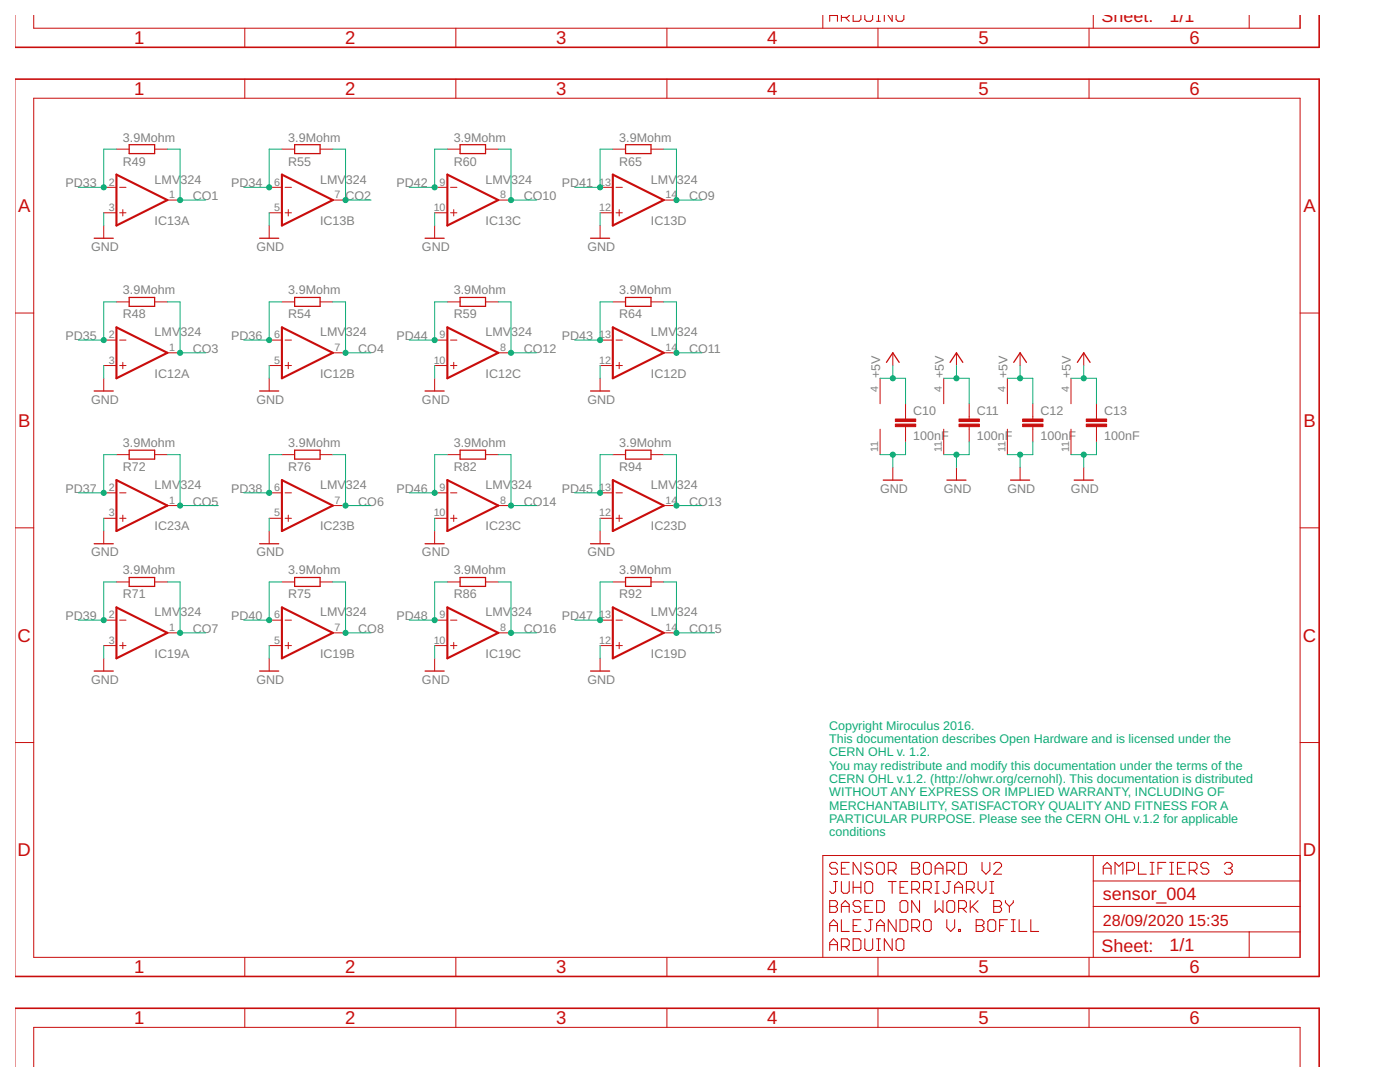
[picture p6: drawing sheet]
<svg xmlns="http://www.w3.org/2000/svg" width="279mm" height="216mm" viewBox="0 0 279 216" stroke-linecap="round" stroke-linejoin="round" font-family="sans-serif">
<g fill="none" stroke="#c90d0c" stroke-width=".21">
<path d="M165.6 3v1.3M165.6 3.1h1.5M167.1 3v1.3M167.9 3v1.3M168.7 3.5l.8 .8M169.5 3l-.4 .5h-1.2M170.3 3v1.3h1.1l.4-.4v-.9M172.6 3v.9l.4 .4h.8l.4-.4v-.9M174.9 4.3h.8M175.3 3v1.3M176.5 3v1.3M177.2 3l.9 1.3v-1.3"/>
<path d="M178.8 3v.9l.4 .4h.8l.4-.4v-.9M165.6 179.7h1.2l.3 .4v.4l-.3 .4 .3 .4v.4l-.3 .4h-1.2zM166.3 175.9h.8M166.8 175.9v1.9l-.5 .4h-.3l-.4-.4M167.1 172.5l-.3-.4h-.8l-.4 .4v.4l.4 .3h.8l.3 .5v.3l-.3 .4h-.8l-.4-.4M167.9 175.9v1.9l.4 .4h.8l.4-.4v-1.9M167.9 173.2h.8M169.5 172.1h-1.6v2.3h1.6M170.3 175.9v2.3M170.3 177.1h1.5M171.8 172.1v2.3l-1.5-2.3v2.3M171.8 175.9v2.3"/>
<path d="M173 175.9h.8l.4 .4v1.5l-.4 .4h-.8l-.4-.4v-1.5zM174.2 172.5l-.4-.4h-.8l-.4 .4v.4l.4 .3h.8l.4 .5v.3l-.4 .4h-.8l-.4-.4M174.2 179.7h-1.6v2.4h1.6M174.9 172.5l.4-.4h.8l.4 .4v1.5l-.4 .4h-.8l-.4-.4zM174.9 179.7h1.2l.4 .4v1.6l-.4 .4h-1.2zM177.3 173.7h1.1l.4-.5v-.7l-.4-.4h-1.1v2.3M177.3 175.9h1.5M178.1 175.9v2.3M178.1 173.7l.7 .7M179.6 177.1h.8M181.2 175.9h-1.6v2.3h1.6M181.9 172.1h1.2l.4 .4v.4l-.4 .3 .4 .5v.3l-.4 .4h-1.2z"/>
<path d="M181.9 173.2h1.2M181.9 177.5h1.2l.4-.4v-.8l-.4-.4h-1.2v2.3M182.7 177.5l.8 .7M183.5 179.7v2.4l-1.6-2.4v2.4M184.3 177.5h1.2l.3-.4v-.8l-.3-.4h-1.2v2.3M184.7 172.1h.8l.3 .4v1.5l-.3 .4h-.8l-.4-.4v-1.5zM185.1 177.5l.7 .7M186.6 173.2h1.6M186.6 174.4v-1.5l.8-.8 .8 .8v1.5M186.6 179.7v2.4l.8-.8 .8 .8v-2.4M186.6 178.2h.8M186.6 175.9h.8"/>
<path d="M187 175.9v2.3M189 173.7h1.1l.4-.5v-.7l-.4-.4h-1.1v2.3M189 175.9h.7M189.4 175.9v1.9l-.4 .4h-.4l-.4-.4M189.7 173.7l.8 .7M190.5 178.2v-1.5l.8-.8 .8 .8v1.5M190.5 177.1h1.6M191.3 172.1h1.2l.4 .4v1.5l-.4 .4h-1.2zM192.9 177.5h1.1l.4-.4v-.8l-.4-.4h-1.1v2.3M193.6 177.5l.8 .7M193.6 179.7v2.4M195.2 175.9v1.6l.8 .7 .8-.7v-1.6"/>
<path d="M195.2 179.7l-1.6 1.6M196 172.1v1.6l.8 .7 .7-.7v-1.6M197.5 178.2h.8M197.5 175.9h.8M197.9 175.9v2.3M198.3 172.5l.4-.4h.8l.4 .4v.4l-1.6 1.5h1.6M198.3 179.7h1.2l.4 .4v.4l-.4 .4 .4 .4v.4l-.4 .4h-1.2zM200.7 179.7v.4l.7 .8M202.2 179.7v.4l-.8 .8M220.2 173.2h1.5M220.2 174.4v-1.5l.8-.8 .7 .8v1.5M222.5 174.4v-2.3l.8 .8 .8-.8v2.3"/>
<path d="M224.9 173.7h1.1l.4-.5v-.7l-.4-.4h-1.1v2.3M227.2 172.1v2.3h1.6M229.5 172.1h.8M229.5 174.4h.8M229.9 172.1v2.3M231.1 173.2h.8M232.7 172.1h-1.6v2.3M233.4 172.1h.8M233.4 174.4h.8M233.8 172.1v2.3M235 173.2h.8M236.6 172.1h-1.6v2.3h1.6"/>
<path d="M237.3 173.7h1.2l.4-.5v-.7l-.4-.4h-1.2v2.3M238.1 173.7l.8 .7M241.2 172.5l-.4-.4h-.7l-.4 .4v.4l.4 .3h.7l.4 .5v.3l-.4 .4h-.7l-.4-.4M244.3 172.5l.5-.4h.7l.4 .4v.4l-.4 .3M245.1 173.2h.4M245.5 173.2l.4 .5v.3l-.4 .4h-.7l-.5-.4M165.6 185.9v-1.6l.7-.8 .8 .8v1.6M165.6 189.7v-1.6l.7-.8 .8 .8v1.6M165.6 180.9h1.2M165.6 184.7h1.5M165.6 188.5h1.5M167.9 182.1v-1.6l.8-.8 .8 .8v1.6"/>
<path d="M167.9 183.5v2.4h1.6M167.9 188.9h1.2l.4-.4v-.8l-.4-.4h-1.2v2.4M167.9 180.9h1.6M168.7 188.9l.8 .8M170.3 187.3h1.1l.4 .4v1.6l-.4 .4h-1.1zM170.3 184.7h.7M171.8 180.1l-.4-.4h-.8l-.3 .4v.4l.3 .4h.8l.4 .4v.4l-.4 .4h-.8l-.3-.4M171.8 183.5h-1.5v2.4h1.5M172.6 187.3v2l.4 .4h.8l.4-.4v-2M172.6 180.9h.8M173.4 183.5h.8M173.8 183.5v2l-.4 .4h-.4l-.4-.4"/>
<path d="M174.9 185.9v-1.6l.8-.8 .8 .8v1.6M174.9 184.7h1.6M174.9 187.3h.8M174.9 189.7h.8M175.3 187.3v2.4M178.1 187.3v2.4l-1.6-2.4v2.4M178.8 183.5v2.4l-1.5-2.4v2.4M178.8 187.7l.4-.4h.8l.4 .4v1.6l-.4 .4h-.8l-.4-.4zM179.6 180.1l.4-.4h.8l.4 .4v1.6l-.4 .4h-.8l-.4-.4zM179.6 183.5h1.2l.4 .4v1.6l-.4 .4h-1.2zM181.9 185.1h1.2l.4-.4v-.8l-.4-.4h-1.2v2.4M182.7 185.1l.8 .8"/>
<path d="M184.7 183.5h.8l.3 .4v1.6l-.3 .4h-.8l-.4-.4v-1.6zM189 180.1l.4-.4h.7l.4 .4v1.6l-.4 .4h-.7l-.4-.4zM189 183.5v1.6l.7 .8 .8-.8v-1.6M191.3 181.3h1.2l.4-.4v-.8l-.4-.4h-1.2v2.4M191.3 185.5h.4v.4h-.4zM192.1 181.3l.8 .8M194 180.9l1.2 1.2M194.8 184.7h1.2M194.8 183.5h1.2l.4 .4v.4l-.4 .4 .4 .4v.4l-.4 .4h-1.2zM197.1 183.9l.4-.4h.8l.4 .4v1.6l-.4 .4h-.8l-.4-.4zM198.3 180.9h1.2M199.5 184.7h.8"/>
<path d="M201 183.5h-1.5v2.4M201.4 180.9v1.2M201.8 185.9h.8M201.8 183.5h.8M202.2 183.5v2.4M203.4 183.5v2.4h1.5M205.7 183.5v2.4h1.6"/>
</g>
<g fill="none" stroke="#c90d0c" stroke-width=".2">
<path d="M6.7 3v2.6h252.8v-2.6M6.7 19.6h252.8v171.4h-252.8zM48.9 5.6v3.8M48.9 15.8v3.8M91 5.6v3.8M91 15.8v3.8M133.1 5.6v3.8M133.1 15.8v3.8M164.2 3v2.6M175.2 5.6v3.8M175.2 15.8v3.8M217.3 5.6v3.8"/>
<path d="M217.3 15.8v3.8M218.2 3v2.6M249.3 3v2.6M20.7 37.4h2.5M23.2 29.8h2.6M23.9 37.4h1.2M30.9 29.8h2.5M33.4 39.9h2.5M53.7 37.4h2.6M56.3 29.8h2.5M56.9 37.4h1.3M63.9 29.8h2.5"/>
<path d="M66.4 39.9h2.6M86.7 37.4h2.6M89.3 29.8h2.5M89.9 37.4h1.3M96.9 29.8h2.5M99.4 39.9h2.6M119.8 37.4h2.5M122.3 29.8h2.5M122.9 37.4h1.3M129.9 29.8h2.6M132.5 39.9h2.5M20.7 42.5h2.5"/>
<path d="M20.7 45v2.5M23.9 42.5h1.2M24.5 41.8v1.3M53.7 42.5h2.6M53.7 45v2.5M56.9 42.5h1.3M57.5 41.8v1.3M86.7 42.5h2.6M86.7 45v2.5M89.9 42.5h1.3M90.6 41.8v1.3M119.8 42.5h2.5"/>
<path d="M119.8 45v2.5M122.9 42.5h1.3M123.6 41.8v1.3M3 62.5h3.7M20.7 72.9h2.5M20.7 67.9h2.5M20.7 75.5v2.5M23.2 60.2h2.6M23.9 72.9h1.2M23.9 67.9h1.2M24.5 72.3v1.3M30.9 60.2h2.5"/>
<path d="M33.4 70.4h2.5M53.7 72.9h2.6M53.7 67.9h2.6M53.7 75.5v2.5M56.3 60.2h2.5M56.9 72.9h1.3M56.9 67.9h1.3M57.5 72.3v1.3M63.9 60.2h2.5M66.4 70.4h2.6M86.7 72.9h2.6M86.7 67.9h2.6"/>
<path d="M86.7 75.5v2.5M89.3 60.2h2.5M89.9 72.9h1.3M89.9 67.9h1.3M90.6 72.3v1.3M96.9 60.2h2.5M99.4 70.4h2.6M119.8 72.9h2.5M119.8 67.9h2.5M119.8 75.5v2.5M122.3 60.2h2.5M122.9 72.9h1.3"/>
<path d="M122.9 67.9h1.3M123.6 72.3v1.3M129.9 60.2h2.6M132.5 70.4h2.5M175.6 75.5v5.1M178.2 70.4v2.5M188.3 75.5v5.1M190.9 70.4v2.5M201 75.5v5.1M203.6 70.4v2.5M213.7 75.5v5.1M216.3 70.4v2.5"/>
<path d="M259.5 62.5h3.8M20.7 98.3h2.5M23.2 90.7h2.6M23.9 98.3h1.2M30.9 90.7h2.5M53.7 98.3h2.6M56.3 90.7h2.5M56.9 98.3h1.3M63.9 90.7h2.5M86.7 98.3h2.6M89.3 90.7h2.5M89.9 98.3h1.3"/>
<path d="M96.9 90.7h2.5M119.8 98.3h2.5M122.3 90.7h2.5M122.9 98.3h1.3M129.9 90.7h2.6M175.6 85.6v5.1M178.2 93.3v2.5M180.7 80.6v3M180.7 85.1v3.1M188.3 85.6v5.1M190.9 93.3v2.5M193.4 80.6v3"/>
<path d="M193.4 85.1v3.1M201 85.6v5.1M203.6 93.3v2.5M206.1 80.6v3M206.1 85.1v3.1M213.7 85.6v5.1M216.3 93.3v2.5M218.8 80.6v3M218.8 85.1v3.1M3 105.3h3.7M20.7 103.4h2.5M20.7 106v2.5"/>
<path d="M23.2 116.1h2.6M23.9 103.4h1.2M24.5 102.8v1.3M30.9 116.1h2.5M33.4 100.9h2.5M53.7 103.4h2.6M53.7 106v2.5M56.3 116.1h2.5M56.9 103.4h1.3M57.5 102.8v1.3M63.9 116.1h2.5M66.4 100.9h2.6"/>
<path d="M86.7 103.4h2.6M86.7 106v2.5M89.3 116.1h2.5M89.9 103.4h1.3M90.6 102.8v1.3M96.9 116.1h2.5M99.4 100.9h2.6M119.8 103.4h2.5M119.8 106v2.5M122.3 116.1h2.5M122.9 103.4h1.3M123.6 102.8v1.3"/>
<path d="M129.9 116.1h2.6M132.5 100.9h2.5M259.5 105.3h3.8M20.7 128.8h2.5M20.7 123.7h2.5M20.7 131.4v2.5M23.9 128.8h1.2M23.9 123.7h1.2M24.5 128.2v1.3M33.4 126.3h2.5M53.7 128.8h2.6M53.7 123.7h2.6"/>
<path d="M53.7 131.4v2.5M56.9 128.8h1.3M56.9 123.7h1.3M57.5 128.2v1.3M66.4 126.3h2.6M86.7 128.8h2.6M86.7 123.7h2.6M86.7 131.4v2.5M89.9 128.8h1.3M89.9 123.7h1.3M90.6 128.2v1.3M99.4 126.3h2.6"/>
<path d="M119.8 128.8h2.5M119.8 123.7h2.5M119.8 131.4v2.5M122.9 128.8h1.3M122.9 123.7h1.3M123.6 128.2v1.3M132.5 126.3h2.5M3 148.2h3.7M259.5 148.2h3.8M218.2 170.7v20.3M218.2 175.8h41.3M259.5 170.7h-95.3v20.3"/>
<path d="M48.9 191v3.8M91 191v3.8M133.1 191v3.8M175.2 191v3.8M217.3 191v3.8M218.2 185.9h41.3M218.2 180.9h41.3M249.3 185.9v5.1M6.7 212.9v-7.9h252.8v7.9M48.9 201.2v3.8M91 201.2v3.8M133.1 201.2v3.8"/>
<path d="M175.2 201.2v3.8M217.3 201.2v3.8"/>
</g>
<path d="M3 15.8h260.3v179h-260.3M263.3 3v6.4h-260.3M3 201.2h260.3v11.7" fill="none" stroke="#c90d0c" stroke-width=".32"/>
<g fill="none" stroke="#c90d0c" stroke-width=".42">
<path d="M23.2 34.8l10.2 5.1-10.2 5.1zM56.3 34.8l10.1 5.1-10.1 5.1zM89.3 34.8l10.1 5.1-10.1 5.1zM122.3 34.8l10.2 5.1-10.2 5.1zM23.2 65.3l10.2 5.1-10.2 5.1zM56.3 65.3l10.1 5.1-10.1 5.1zM89.3 65.3l10.1 5.1-10.1 5.1zM122.3 65.3l10.2 5.1-10.2 5.1zM23.2 95.8l10.2 5.1-10.2 5.1zM56.3 95.8l10.1 5.1-10.1 5.1zM89.3 95.8l10.1 5.1-10.1 5.1zM122.3 95.8l10.2 5.1-10.2 5.1z"/>
<path d="M23.2 121.2l10.2 5.1-10.2 5.1zM56.3 121.2l10.1 5.1-10.1 5.1zM89.3 121.2l10.1 5.1-10.1 5.1zM122.3 121.2l10.2 5.1-10.2 5.1z"/>
</g>
<g fill="none" stroke="#c90d0c" stroke-width=".25">
<path d="M25.8 28.9h5.1v1.7h-5.1zM58.8 28.9h5.1v1.7h-5.1zM91.8 28.9h5.1v1.7h-5.1zM124.8 28.9h5.1v1.7h-5.1zM18.8 47.5h3.8M25.8 59.4h5.1v1.7h-5.1zM51.8 47.5h3.8M58.8 59.4h5.1v1.7h-5.1zM84.8 47.5h3.8M91.8 59.4h5.1v1.7h-5.1zM117.9 47.5h3.8M124.8 59.4h5.1v1.7h-5.1z"/>
<path d="M18.8 78h3.8M51.8 78h3.8M84.8 78h3.8M117.9 78h3.8M176.9 72.3l1.3-1.9 1.3 1.9M189.6 72.3l1.3-1.9 1.3 1.9M202.3 72.3l1.3-1.9 1.3 1.9M215 72.3l1.3-1.9 1.3 1.9M25.8 89.8h5.1v1.8h-5.1zM58.8 89.8h5.1v1.8h-5.1zM91.8 89.8h5.1v1.8h-5.1zM124.8 89.8h5.1v1.8h-5.1z"/>
<path d="M176.3 95.8h3.8M189 95.8h3.8M201.7 95.8h3.8M214.4 95.8h3.8M18.8 108.5h3.8M25.8 115.2h5.1v1.8h-5.1zM51.8 108.5h3.8M58.8 115.2h5.1v1.8h-5.1zM84.8 108.5h3.8M91.8 115.2h5.1v1.8h-5.1zM117.9 108.5h3.8M124.8 115.2h5.1v1.8h-5.1z"/>
<path d="M18.8 133.9h3.8M51.8 133.9h3.8M84.8 133.9h3.8M117.9 133.9h3.8"/>
</g>
<g fill="#c90d0c" stroke="#c90d0c" stroke-width=".2">
<path d="M178.7 84.6h4.1v.5h-4.1z"/>
<path d="M178.7 83.6h4.1v.5h-4.1z"/>
<path d="M191.4 84.6h4.1v.5h-4.1z"/>
<path d="M191.4 83.6h4.1v.5h-4.1z"/>
<path d="M204.1 84.6h4.1v.5h-4.1z"/>
<path d="M204.1 83.6h4.1v.5h-4.1z"/>
<path d="M216.8 84.6h4.1v.5h-4.1z"/>
<path d="M216.8 83.6h4.1v.5h-4.1z"/>
</g>
<g fill="none" stroke="#0dab76" stroke-width=".2">
<path d="M23.2 29.8h-2.5v7.6h-5.1M33.4 29.8h2.5v10.1h5.1M56.3 29.8h-2.6v7.6h-5.1M66.4 29.8h2.6v10.1h5M89.3 29.8h-2.6v7.6h-5M99.4 29.8h2.6v10.1h5.1M122.3 29.8h-2.5v7.6h-5.1M132.5 29.8h2.5v10.1h5.1M20.7 42.5v2.5M53.7 42.5v2.5M86.7 42.5v2.5M119.8 42.5v2.5"/>
<path d="M20.7 72.9v2.6M23.2 60.2h-2.5v7.7h-5.1M33.4 60.2h2.5v10.2h5.1M53.7 72.9v2.6M56.3 60.2h-2.6v7.7h-5.1M66.4 60.2h2.6v10.2h5M86.7 72.9v2.6M89.3 60.2h-2.6v7.7h-5M99.4 60.2h2.6v10.2h5.1M119.8 72.9v2.6M122.3 60.2h-2.5v7.7h-5.1M132.5 60.2h2.5v10.2h5.1"/>
<path d="M175.6 75.5h5.1v5.1M178.2 72.9v2.6M188.3 75.5h5.1v5.1M190.9 72.9v2.6M201 75.5h5.1v5.1M203.6 72.9v2.6M213.7 75.5h5.1v5.1M216.3 72.9v2.6M23.2 90.7h-2.5v7.6h-5.1M33.4 90.7h2.5v10.2h7.7M56.3 90.7h-2.6v7.6h-5.1M66.4 90.7h2.6v10.2h5"/>
<path d="M89.3 90.7h-2.6v7.6h-5M99.4 90.7h2.6v10.2h5.1M122.3 90.7h-2.5v7.6h-5.1M132.5 90.7h2.5v10.2h5.1M178.2 90.7v2.6M180.7 88.2v2.5h-5.1M190.9 90.7v2.6M193.4 88.2v2.5h-5.1M203.6 90.7v2.6M206.1 88.2v2.5h-5.1M216.3 90.7v2.6M218.8 88.2v2.5h-5.1"/>
<path d="M20.7 103.4v2.6M23.2 116.1h-2.5v7.6h-5.1M33.4 116.1h2.5v10.2h5.1M53.7 103.4v2.6M56.3 116.1h-2.6v7.6h-5.1M66.4 116.1h2.6v10.2h5M86.7 103.4v2.6M89.3 116.1h-2.6v7.6h-5M99.4 116.1h2.6v10.2h5.1M119.8 103.4v2.6M122.3 116.1h-2.5v7.6h-5.1M132.5 116.1h2.5v10.2h7.6"/>
<path d="M20.7 128.8v2.6M53.7 128.8v2.6M86.7 128.8v2.6M119.8 128.8v2.6"/>
</g>
<g fill="#0dab76" stroke="#0dab76" stroke-width=".2">
<circle cx="178.2" cy="90.7" r=".51"/>
<circle cx="190.9" cy="90.7" r=".51"/>
<circle cx="203.6" cy="90.7" r=".51"/>
<circle cx="216.3" cy="90.7" r=".51"/>
<circle cx="178.2" cy="75.5" r=".51"/>
<circle cx="190.9" cy="75.5" r=".51"/>
<circle cx="203.6" cy="75.5" r=".51"/>
<circle cx="216.3" cy="75.5" r=".51"/>
<circle cx="102" cy="70.4" r=".51"/>
<circle cx="35.9" cy="39.9" r=".51"/>
<circle cx="69" cy="39.9" r=".51"/>
<circle cx="69" cy="100.9" r=".51"/>
<circle cx="69" cy="126.3" r=".51"/>
<circle cx="102" cy="100.9" r=".51"/>
<circle cx="102" cy="126.3" r=".51"/>
<circle cx="135" cy="126.3" r=".51"/>
<circle cx="135" cy="70.4" r=".51"/>
<circle cx="102" cy="39.9" r=".51"/>
<circle cx="135" cy="39.9" r=".51"/>
<circle cx="69" cy="70.4" r=".51"/>
<circle cx="35.9" cy="70.4" r=".51"/>
<circle cx="35.9" cy="100.9" r=".51"/>
<circle cx="35.9" cy="126.3" r=".51"/>
<circle cx="135" cy="100.9" r=".51"/>
<circle cx="20.7" cy="37.4" r=".51"/>
<circle cx="53.7" cy="37.4" r=".51"/>
<circle cx="20.7" cy="67.9" r=".51"/>
<circle cx="53.7" cy="67.9" r=".51"/>
<circle cx="119.8" cy="37.4" r=".51"/>
<circle cx="86.7" cy="37.4" r=".51"/>
<circle cx="119.8" cy="67.9" r=".51"/>
<circle cx="86.7" cy="67.9" r=".51"/>
<circle cx="119.8" cy="98.3" r=".51"/>
<circle cx="20.7" cy="98.3" r=".51"/>
<circle cx="53.7" cy="98.3" r=".51"/>
<circle cx="86.7" cy="98.3" r=".51"/>
<circle cx="20.7" cy="123.7" r=".51"/>
<circle cx="119.8" cy="123.7" r=".51"/>
<circle cx="53.7" cy="123.7" r=".51"/>
<circle cx="86.7" cy="123.7" r=".51"/>
</g>
<g font-size="3.7" fill="#c90d0c">
<text x="26.8" y="8.8">1</text>
<text x="68.9" y="8.8">2</text>
<text x="111" y="8.8">3</text>
<text x="153.1" y="8.8">4</text>
<text x="195.3" y="8.8">5</text>
<text x="237.4" y="8.8">6</text>
<text x="26.8" y="19">1</text>
<text x="68.9" y="19">2</text>
<text x="111" y="19">3</text>
<text x="153.1" y="19">4</text>
<text x="195.3" y="19">5</text>
<text x="237.4" y="19">6</text>
<text x="3.6" y="42.3">A</text>
<text x="260.1" y="42.3">A</text>
<text x="3.6" y="85.2">B</text>
<text x="260.1" y="85.2">B</text>
<text x="3.5" y="128">C</text>
<text x="260" y="128">C</text>
<text x="3.5" y="170.9">D</text>
<text x="260" y="170.9">D</text>
<text x="26.8" y="194.2">1</text>
<text x="68.9" y="194.2">2</text>
<text x="111" y="194.2">3</text>
<text x="153.1" y="194.2">4</text>
<text x="195.3" y="194.2">5</text>
<text x="237.4" y="194.2">6</text>
<text x="26.8" y="204.4">1</text>
<text x="68.9" y="204.4">2</text>
<text x="111" y="204.4">3</text>
<text x="153.1" y="204.4">4</text>
<text x="195.3" y="204.4">5</text>
<text x="237.4" y="204.4">6</text>
</g>
<g font-size="3.6" fill="#c90d0c">
<text x="219.8" y="4.5">Sheet:</text>
<text x="233.4" y="4.4">1/1</text>
<text x="220.1" y="179.6">sensor_004</text>
<text x="219.8" y="189.9">Sheet:</text>
<text x="233.4" y="189.8">1/1</text>
</g>
<g font-size="3.2" fill="#c90d0c">
<text x="220.1" y="-.7">28/09/2020</text>
<text x="237.1" y="-.7">15:35</text>
<text x="220.1" y="184.7">28/09/2020</text>
<text x="237.1" y="184.7">15:35</text>
</g>
<g font-size="2.5" fill="#0dab76">
<text x="76.6" y="-.7">conditions</text>
<text x="165.5" y="145.6">Copyright Miroculus 2016.</text>
<text x="165.5" y="148.2">This documentation describes Open Hardware and is licensed under the</text>
<text x="165.5" y="150.9">CERN OHL v. 1.2.</text>
<text x="165.5" y="153.6">You may redistribute and modify this documentation under the terms of the</text>
<text x="165.5" y="156.2">CERN OHL v.1.2. (http://ohwr.org/cernohl). This documentation is distributed</text>
<text x="165.5" y="158.9">WITHOUT ANY EXPRESS OR IMPLIED WARRANTY, INCLUDING OF</text>
<text x="165.5" y="161.6">MERCHANTABILITY, SATISFACTORY QUALITY AND FITNESS FOR A</text>
<text x="165.5" y="164.2">PARTICULAR PURPOSE. Please see the CERN OHL v.1.2 for applicable</text>
<text x="165.5" y="166.9">conditions</text>
</g>
<g font-size="2.5" fill="#808080">
<text x="24.5" y="28.2">3.9Mohm</text>
<text x="57.5" y="28.2">3.9Mohm</text>
<text x="90.6" y="28.2">3.9Mohm</text>
<text x="123.6" y="28.2">3.9Mohm</text>
<text x="24.5" y="33">R49</text>
<text x="57.5" y="33">R55</text>
<text x="90.6" y="33">R60</text>
<text x="123.6" y="33">R65</text>
<text x="13.1" y="37.4">PD33</text>
<text x="30.9" y="36.6">LMV</text>
<text x="36" y="36.6">324</text>
<text x="38.5" y="39.9">CO1</text>
<text x="46.1" y="37.4">PD34</text>
<text x="63.9" y="36.6">LMV</text>
<text x="69" y="39.9">CO2</text>
<text x="69" y="36.6">324</text>
<text x="79.1" y="37.4">PD42</text>
<text x="96.9" y="36.6">LMV</text>
<text x="102" y="36.6">324</text>
<text x="104.5" y="39.9">CO10</text>
<text x="112.1" y="37.4">PD41</text>
<text x="129.9" y="36.6">LMV</text>
<text x="135.1" y="36.6">324</text>
<text x="137.5" y="39.9">CO9</text>
<text x="30.9" y="44.9">IC13A</text>
<text x="63.9" y="44.9">IC13B</text>
<text x="96.9" y="44.9">IC13C</text>
<text x="129.9" y="44.9">IC13D</text>
<text x="18.2" y="50.1">GND</text>
<text x="51.2" y="50.1">GND</text>
<text x="84.2" y="50.1">GND</text>
<text x="117.2" y="50.1">GND</text>
<text x="24.5" y="58.7">3.9Mohm</text>
<text x="57.5" y="58.7">3.9Mohm</text>
<text x="90.6" y="58.7">3.9Mohm</text>
<text x="123.6" y="58.7">3.9Mohm</text>
<text x="24.5" y="63.5">R48</text>
<text x="57.5" y="63.5">R54</text>
<text x="90.6" y="63.5">R59</text>
<text x="123.6" y="63.5">R64</text>
<text x="13.1" y="67.9">PD35</text>
<text x="30.9" y="67.1">LMV</text>
<text x="36" y="67.1">324</text>
<text x="38.5" y="70.4">CO3</text>
<text x="46.1" y="67.9">PD36</text>
<text x="63.9" y="67.1">LMV</text>
<text x="69" y="67.1">324</text>
<text x="71.5" y="70.4">CO4</text>
<text x="79.1" y="67.9">PD44</text>
<text x="96.9" y="67.1">LMV</text>
<text x="102" y="67.1">324</text>
<text x="104.5" y="70.4">CO12</text>
<text x="112.1" y="67.9">PD43</text>
<text x="129.9" y="67.1">LMV</text>
<text x="135.1" y="67.1">324</text>
<text x="137.5" y="70.4">CO11</text>
<text x="30.9" y="75.3">IC12A</text>
<text x="63.9" y="75.3">IC12B</text>
<text x="96.9" y="75.3">IC12C</text>
<text x="129.9" y="75.3">IC12D</text>
<text x="175.6" y="75.5" transform="rotate(-90 175.6 75.5)">+5V</text>
<text x="188.3" y="75.5" transform="rotate(-90 188.3 75.5)">+5V</text>
<text x="201" y="75.5" transform="rotate(-90 201 75.5)">+5V</text>
<text x="213.7" y="75.5" transform="rotate(-90 213.7 75.5)">+5V</text>
<text x="18.2" y="80.6">GND</text>
<text x="51.2" y="80.6">GND</text>
<text x="84.2" y="80.6">GND</text>
<text x="117.2" y="80.6">GND</text>
<text x="182.2" y="82.7">C10</text>
<text x="194.9" y="82.7">C11</text>
<text x="207.6" y="82.7">C12</text>
<text x="220.3" y="82.7">C13</text>
<text x="24.5" y="89.2">3.9Mohm</text>
<text x="57.5" y="89.2">3.9Mohm</text>
<text x="90.6" y="89.2">3.9Mohm</text>
<text x="123.6" y="89.2">3.9Mohm</text>
<text x="182.2" y="87.8">100nF</text>
<text x="194.9" y="87.8">100nF</text>
<text x="207.6" y="87.8">100nF</text>
<text x="220.3" y="87.8">100nF</text>
<text x="24.5" y="94">R72</text>
<text x="57.5" y="94">R76</text>
<text x="90.6" y="94">R82</text>
<text x="123.6" y="94">R94</text>
<text x="13.1" y="98.3">PD37</text>
<text x="30.9" y="97.6">LMV</text>
<text x="36" y="97.6">324</text>
<text x="38.5" y="100.9">CO5</text>
<text x="46.1" y="98.3">PD38</text>
<text x="63.9" y="97.6">LMV</text>
<text x="69" y="97.6">324</text>
<text x="71.5" y="100.9">CO6</text>
<text x="79.1" y="98.3">PD46</text>
<text x="96.9" y="97.6">LMV</text>
<text x="102" y="97.6">324</text>
<text x="104.5" y="100.9">CO14</text>
<text x="112.1" y="98.3">PD45</text>
<text x="129.9" y="97.6">LMV</text>
<text x="135.1" y="97.6">324</text>
<text x="137.5" y="100.9">CO13</text>
<text x="175.6" y="98.3">GND</text>
<text x="188.3" y="98.3">GND</text>
<text x="201" y="98.3">GND</text>
<text x="213.7" y="98.3">GND</text>
<text x="30.9" y="105.8">IC23A</text>
<text x="63.9" y="105.8">IC23B</text>
<text x="96.9" y="105.8">IC23C</text>
<text x="129.9" y="105.8">IC23D</text>
<text x="18.2" y="111">GND</text>
<text x="51.2" y="111">GND</text>
<text x="84.2" y="111">GND</text>
<text x="117.2" y="111">GND</text>
<text x="24.5" y="114.6">3.9Mohm</text>
<text x="24.5" y="119.4">R71</text>
<text x="57.5" y="114.6">3.9Mohm</text>
<text x="57.5" y="119.4">R75</text>
<text x="90.6" y="114.6">3.9Mohm</text>
<text x="90.6" y="119.4">R86</text>
<text x="123.6" y="114.6">3.9Mohm</text>
<text x="123.6" y="119.4">R92</text>
<text x="13.1" y="123.7">PD39</text>
<text x="30.9" y="123">LMV</text>
<text x="36" y="123">324</text>
<text x="46.1" y="123.7">PD40</text>
<text x="63.9" y="123">LMV</text>
<text x="69" y="123">324</text>
<text x="79.1" y="123.7">PD48</text>
<text x="96.9" y="123">LMV</text>
<text x="102" y="123">324</text>
<text x="112.1" y="123.7">PD47</text>
<text x="129.9" y="123">LMV</text>
<text x="135.1" y="123">324</text>
<text x="30.9" y="131.2">IC19A</text>
<text x="38.5" y="126.3">CO7</text>
<text x="63.9" y="131.2">IC19B</text>
<text x="71.5" y="126.3">CO8</text>
<text x="96.9" y="131.2">IC19C</text>
<text x="104.5" y="126.3">CO16</text>
<text x="129.9" y="131.2">IC19D</text>
<text x="137.5" y="126.3">CO15</text>
<text x="18.2" y="136.4">GND</text>
<text x="51.2" y="136.4">GND</text>
<text x="84.2" y="136.4">GND</text>
<text x="117.2" y="136.4">GND</text>
</g>
<g font-size="2.1" fill="#808080">
<text x="21.7" y="37">2</text>
<text x="33.8" y="39.6">1</text>
<text x="54.7" y="37">6</text>
<text x="66.8" y="39.6">7</text>
<text x="87.7" y="37">9</text>
<text x="99.8" y="39.6">8</text>
<text x="119.6" y="37">13</text>
<text x="132.8" y="39.6">14</text>
<text x="21.7" y="42.1">3</text>
<text x="54.7" y="42.1">5</text>
<text x="86.6" y="42.1">10</text>
<text x="119.6" y="42.1">12</text>
<text x="21.7" y="67.5">2</text>
<text x="33.8" y="70">1</text>
<text x="54.7" y="67.5">6</text>
<text x="66.8" y="70">7</text>
<text x="87.7" y="67.5">9</text>
<text x="99.8" y="70">8</text>
<text x="119.6" y="67.5">13</text>
<text x="132.8" y="70">14</text>
<text x="21.7" y="72.6">3</text>
<text x="54.7" y="72.6">5</text>
<text x="86.6" y="72.6">10</text>
<text x="119.6" y="72.6">12</text>
<text x="175.3" y="78.2" transform="rotate(-90 175.3 78.2)">4</text>
<text x="188" y="78.2" transform="rotate(-90 188 78.2)">4</text>
<text x="200.7" y="78.2" transform="rotate(-90 200.7 78.2)">4</text>
<text x="213.4" y="78.2" transform="rotate(-90 213.4 78.2)">4</text>
<text x="175.3" y="90.2" transform="rotate(-90 175.3 90.2)">11</text>
<text x="188" y="90.2" transform="rotate(-90 188 90.2)">11</text>
<text x="200.7" y="90.2" transform="rotate(-90 200.7 90.2)">11</text>
<text x="213.4" y="90.2" transform="rotate(-90 213.4 90.2)">11</text>
<text x="21.7" y="98">2</text>
<text x="33.8" y="100.5">1</text>
<text x="54.7" y="98">6</text>
<text x="66.8" y="100.5">7</text>
<text x="87.7" y="98">9</text>
<text x="99.8" y="100.5">8</text>
<text x="119.6" y="98">13</text>
<text x="132.8" y="100.5">14</text>
<text x="21.7" y="103.1">3</text>
<text x="54.7" y="103.1">5</text>
<text x="86.6" y="103.1">10</text>
<text x="119.6" y="103.1">12</text>
<text x="21.7" y="123.4">2</text>
<text x="33.8" y="125.9">1</text>
<text x="54.7" y="123.4">6</text>
<text x="66.8" y="125.9">7</text>
<text x="87.7" y="123.4">9</text>
<text x="99.8" y="125.9">8</text>
<text x="119.6" y="123.4">13</text>
<text x="132.8" y="125.9">14</text>
<text x="21.7" y="128.5">3</text>
<text x="54.7" y="128.5">5</text>
<text x="86.6" y="128.5">10</text>
<text x="119.6" y="128.5">12</text>
</g>
</svg>
